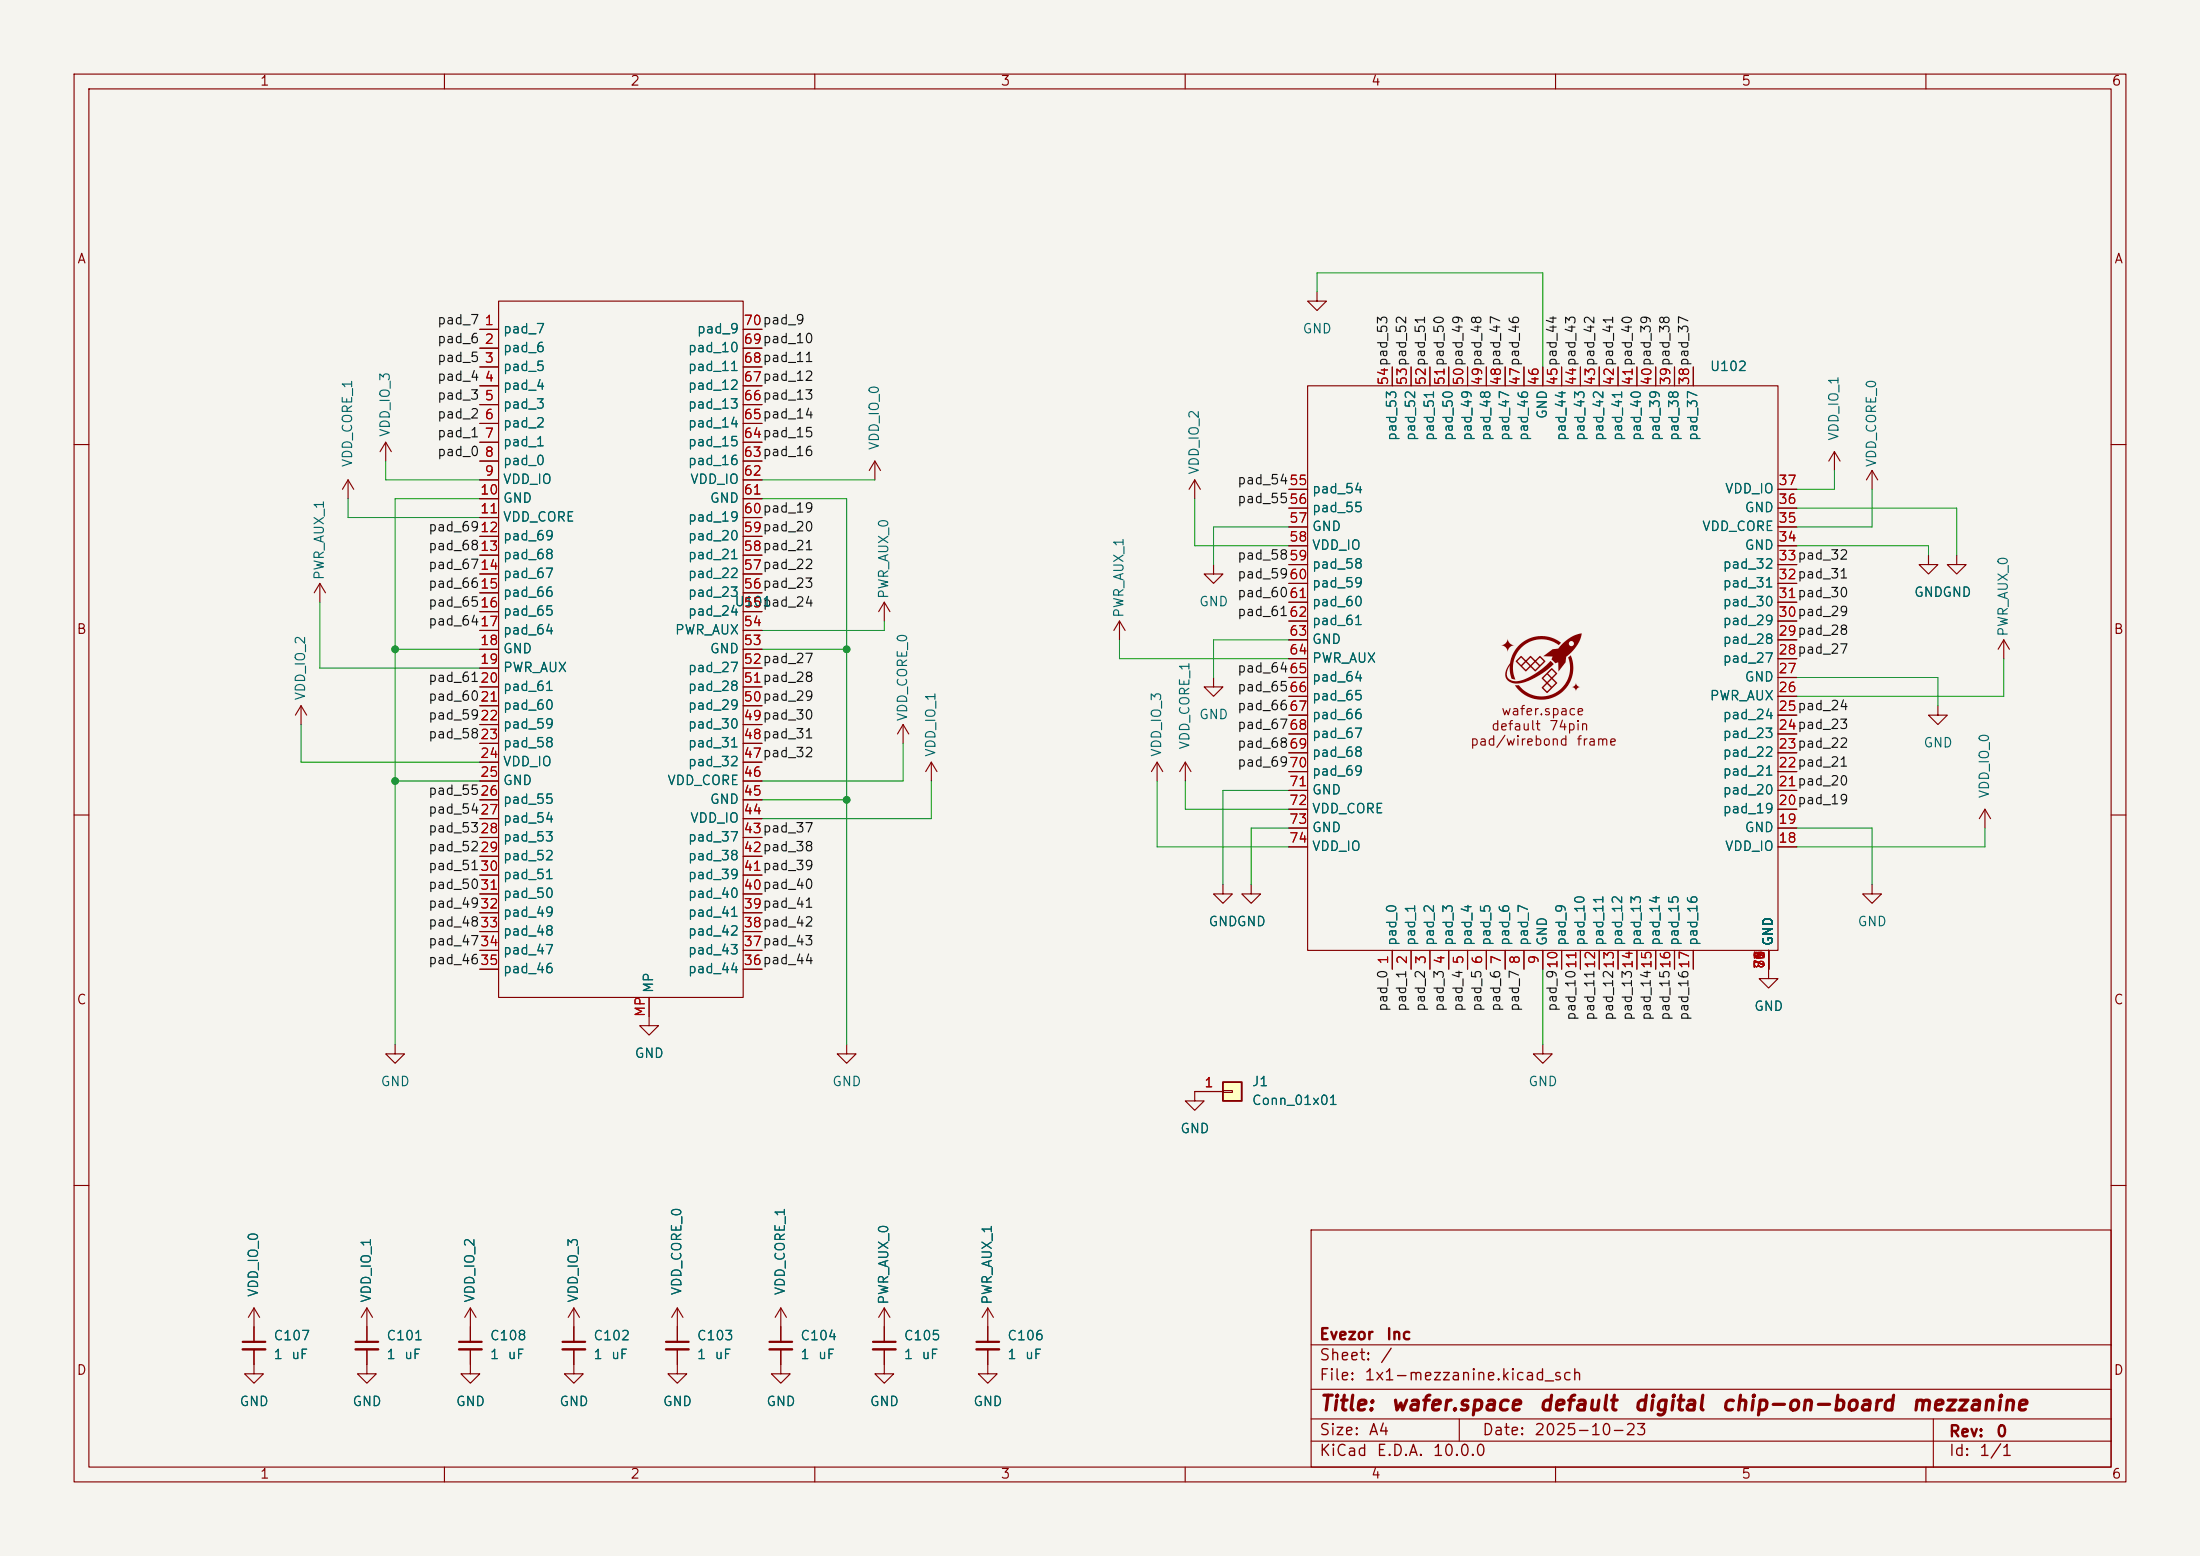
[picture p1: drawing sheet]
<svg xmlns="http://www.w3.org/2000/svg" width="297mm" height="210mm" viewBox="0 0 297 210" stroke-linecap="round" stroke-linejoin="round" font-family="sans-serif">
<path d="M0 0h297v210h-297z" fill="#f5f4ef" stroke="#f5f4ef" stroke-width=".14"/>
<g fill="none" stroke="#840000" stroke-width=".15">
<path d="M10 10h277v190h-277zM12 12h273v186h-273zM60 10v2M110 10v2M160 10v2M210 10v2M260 10v2M177.8 39.4v1.2h-1.3l1.3 1.3 1.3-1.3h-1.3M10 60h2M43.2 78.7l-.8 1.3M43.2 78.7l.7 1.3M43.2 78.7v2.6"/>
<path d="M47 64.8l-.8 1.2M47 64.8l.8 1.2M47 64.8v2.5M161.3 64.8l-.8 1.2M161.3 64.8l.8 1.2M161.3 64.8v2.5M163.8 76.2v1.3h-1.2l1.2 1.2 1.3-1.2h-1.3M247.6 61l-.7 1.2M247.6 61l.8 1.2M247.6 61v2.5M252.7 63.5l-.7 1.3M252.7 63.5l.8 1.3"/>
<path d="M252.7 63.5v2.5M260.3 74.9v1.3h-1.2l1.2 1.3 1.3-1.3h-1.3M264.2 74.9v1.3h-1.3l1.3 1.3 1.2-1.3h-1.2M285 60h2M121.9 97.8l-.7 1.3M121.9 97.8l.8 1.3M121.9 97.8v2.5M151.1 83.8l-.7 1.3M151.1 83.8l.8 1.3M151.1 83.8v2.6M163.8 91.4v1.3h-1.2l1.2 1.3 1.3-1.3h-1.3M261.6 95.3v1.2h-1.3l1.3 1.3 1.3-1.3h-1.3"/>
<path d="M270.5 86.4l-.8 1.2M270.5 86.4l.8 1.2M270.5 86.4v2.5M10 110h2M165.1 119.4v1.3h-1.3l1.3 1.2 1.3-1.2h-1.3M168.9 119.4v1.3h-1.3l1.3 1.2 1.3-1.2h-1.3M252.7 119.4v1.3h-1.2l1.2 1.2 1.3-1.2h-1.3M268 109.2l-.8 1.3M268 109.2l.7 1.3M268 109.2v2.6M285 110h2M238.8 130.8v1.3h-1.3l1.3 1.3 1.2-1.3h-1.2"/>
<path d="M53.3 141v1.2h-1.2l1.2 1.3 1.3-1.3h-1.3M114.3 141v1.2h-1.3l1.3 1.3 1.3-1.3h-1.3M10 160h2M34.3 176.5v4.6M34.3 176.5l-.8 1.3M34.3 176.5l.8 1.3M49.5 176.5l-.7 1.3M49.5 176.5l.8 1.3M49.5 176.5v4.6M63.5 176.5v4.6M63.5 176.5l-.8 1.3M63.5 176.5l.8 1.3"/>
<path d="M77.5 176.5l-.8 1.3M77.5 176.5l.7 1.3M77.5 176.5v2.6M91.4 176.5v4.6M91.4 176.5l-.7 1.3M91.4 176.5l.8 1.3M105.4 176.5l-.8 1.3M105.4 176.5l.8 1.3M105.4 176.5v4.6M119.4 179.1v2M133.3 179.1v2M177 166h108v32h-108z"/>
<path d="M285 160h2M34.3 182.1v3.3h-1.3l1.3 1.3 1.3-1.3h-1.3M49.5 182.1v3.3h-1.2l1.2 1.3 1.3-1.3h-1.3M60 198v2M63.5 182.1v3.3h-1.3l1.3 1.3 1.3-1.3h-1.3M91.4 182.1v3.3h-1.2l1.2 1.3 1.3-1.3h-1.3M105.4 182.1v3.3h-1.3l1.3 1.3 1.3-1.3h-1.3M110 198v2M119.4 182.1v2.1M133.3 182.1v3.3h-1.2l1.2 1.3 1.3-1.3h-1.3M160 198v2M177 194.5h108"/>
<path d="M177 191.5h108M177 187.5h108M177 181.5h108M197 191.5v3M210 198v2M260 198v2M261 191.5v6.5"/>
</g>
<path d="M32.8 181.1h3M48 181.1h3.1M62 181.1h3M89.9 181.1h3.1M103.9 181.1h3M117.9 181.1h3M131.8 181.1h3.1" fill="none" stroke="#840000" stroke-width=".3"/>
<path d="M32.8 182.1h3M48 182.1h3.1M62 182.1h3M89.9 182.1h3.1M103.9 182.1h3M117.9 182.1h3M131.8 182.1h3.1" fill="none" stroke="#840000" stroke-width=".33"/>
<path d="M165.1 146.1h2.5v2.5h-2.5z" fill="#ffffc2"/>
<path d="M165.1 146.1h2.5v2.5h-2.5z" fill="none" stroke="#840000" stroke-width=".25"/>
<path d="M176.5 52.1h63.5v76.2h-63.5zM165.1 147.2h1.3v.2h-1.3zM165.1 147.3h-3.8v1.3h-1.3l1.3 1.3 1.3-1.3h-1.3M119.4 184.2v1.2h-1.3l1.3 1.3 1.2-1.3h-1.2" fill="none" stroke="#840000" stroke-width=".15"/>
<g fill="#840000">
<path d="M202.6 87.1l.4-.1 .3-.2 .2-.3v-.4l.1 .4 .2 .3 .3 .2 .4 .1-.4 .1-.3 .2-.2 .3-.1 .3v-.3l-.2-.3-.3-.2z"/>
<path d="M205.3 88.5h.1l.6 .6 .7-.6 .6 .6 .6-.6 .7 .8-1.3 1.3-.7-.5-.6 .5-.8-.7h.3l.5 .5 .5-.5h.3l.5 .5 .4-.5-.4-.5-.5 .5h-.3l-.5-.5-.5 .5h-.3l-.6-.6h.3l.5 .4 .4-.4h.3l.5 .4 .5-.4h.3l.5 .4 .5-.5-.5-.4-.5 .5h-.3l-.5-.5-.5 .5h-.3l-.4-.5-.5 .5h-.3z"/>
<path d="M205 87.2a4.3 4.3 0 0 1 5.7-.5v.1a.33 .33 0 0 1-.3 .2 .33 .33 0 0 1-.3-.2 3.9 3.9 0 0 0-4.6 .5 3.9 3.9 0 0 0-.9 4.4h-.2a.57 .57 0 0 1-.5-.7l-.1-1.2-.3 .8v.7l.5 .5 .7 .1 1-.2 1.2-.5 1.4-1 1-1 .5 .4-1.5 1.2-1.9 1.1-1.4 .4-.6-.1-.5-.1-.6-.6-.1-.4 .1-.4 .6-1.2 .4-1.3z"/>
<path d="M208.7 90.9l.8-.7 .7 .7-.6 .6 .6 .7-1.3 1.3-.8-.7h.3l.5 .5 .4-.5-.4-.5-.5 .5h-.3l.6-.6h.3l.5 .5 .5-.5-.5-.5-.5 .5h-.3l-.6-.6 .3-.1 .5 .5 .4-.5-.4-.4-.5 .4h-.3l.6-.6h.3l.5 .5 .5-.5-.5-.5-.5 .5z"/>
<path d="M204.5 92.5h.2a.76 .76 0 0 1 .8 .5 3.9 3.9 0 0 0 4.8 .3 3.9 3.9 0 0 0 1.4-4.6l.4-.3v.2a4.3 4.3 0 0 1-2.1 5.4 4.3 4.3 0 0 1-5.5-1.5z"/>
<path d="M212.8 92.1l.1 .4 .5 .2-.5 .2-.1 .4-.2-.4-.5-.2 .5-.2z"/>
<path d="M208.3 88.6l1.3-1 .8-.1 .6-.6h.8l.1 .2 .2 .1 .3-.2v-.3l-.2-.2-.3 .1-.1 .3h-.8l.4-.4a4.2 4.2 0 0 1 2.1-1l-.1 .7-.4 .7-.7 1-.9 .7v.8l-1 1.2v-1.2l-.4 .1-.5-.5 .1-.4z"/>
</g>
<g fill="none" stroke="#840000" stroke-width=".15">
<path d="M52.1 59.7l-.8 1.3M52.1 59.7l.7 1.3M52.1 59.7v2.5M64.8 44.5h2.5M64.8 47h2.5M64.8 49.5h2.5M64.8 52.1h2.5M64.8 54.6h2.5M64.8 57.2h2.5M64.8 59.7h2.5M67.3 40.6h33v94h-33zM100.3 44.5h2.6"/>
<path d="M100.3 47h2.6M100.3 49.5h2.6M100.3 52.1h2.6M100.3 54.6h2.6M100.3 57.2h2.6M100.3 59.7h2.6M188 49.5v2.6M190.5 49.5v2.6M193 49.5v2.6M195.6 49.5v2.6M198.1 49.5v2.6M200.7 49.5v2.6"/>
<path d="M203.2 49.5v2.6M205.7 49.5v2.6M208.3 49.5v2.6M210.8 49.5v2.6M213.4 49.5v2.6M215.9 49.5v2.6M218.4 49.5v2.6M221 49.5v2.6M223.5 49.5v2.6M226.1 49.5v2.6M228.6 49.5v2.6M64.8 62.2h2.5"/>
<path d="M64.8 64.8h2.5M64.8 67.3h2.5M64.8 69.9h2.5M64.8 72.4h2.5M64.8 74.9h2.5M64.8 77.5h2.5M100.3 62.2h2.6M100.3 64.8h2.6M100.3 67.3h2.6M100.3 69.9h2.6M100.3 72.4h2.6M100.3 74.9h2.6"/>
<path d="M100.3 77.5h2.6M118.1 62.2l-.8 1.3M118.1 62.2l.8 1.3M118.1 62.2v2.6M174 78.7h2.5M174 76.2h2.5M174 73.7h2.5M174 71.1h2.5M174 68.6h2.5M174 66h2.5M240 78.7h2.6M240 76.2h2.6"/>
<path d="M240 73.7h2.6M240 71.1h2.6M240 68.6h2.6M240 66h2.6M40.6 95.3l-.7 1.2M40.6 95.3l.8 1.2M40.6 95.3v2.5M64.8 80h2.5M64.8 82.6h2.5M64.8 85.1h2.5M64.8 87.6h2.5M64.8 90.2h2.5"/>
<path d="M64.8 92.7h2.5M64.8 95.3h2.5M64.8 97.8h2.5M100.3 80h2.6M100.3 82.6h2.6M100.3 85.1h2.6M100.3 87.6h2.6M100.3 90.2h2.6M100.3 92.7h2.6M100.3 95.3h2.6M100.3 97.8h2.6M119.4 81.3v2.5"/>
<path d="M119.4 81.3l-.8 1.3M119.4 81.3l.7 1.3M174 99.1h2.5M174 96.5h2.5M174 94h2.5M174 91.4h2.5M174 88.9h2.5M174 86.4h2.5M174 83.8h2.5M174 81.3h2.5M240 99.1h2.6M240 96.5h2.6"/>
<path d="M240 94h2.6M240 91.4h2.6M240 88.9h2.6M240 86.4h2.6M240 83.8h2.6M240 81.3h2.6M64.8 100.3h2.5M64.8 102.9h2.5M64.8 105.4h2.5M64.8 108h2.5M64.8 110.5h2.5M64.8 113h2.5"/>
<path d="M64.8 115.6h2.5M64.8 118.1h2.5M100.3 100.3h2.6M100.3 102.9h2.6M100.3 105.4h2.6M100.3 108h2.6M100.3 110.5h2.6M100.3 113h2.6M100.3 115.6h2.6M100.3 118.1h2.6M125.7 102.9l-.7 1.2M125.7 102.9l.8 1.2"/>
<path d="M125.7 102.9v2.5M156.2 102.9l-.8 1.2M156.2 102.9l.8 1.2M156.2 102.9v2.5M160 102.9l-.7 1.2M160 102.9l.8 1.2M160 102.9v2.5M174 114.3h2.5M174 111.8h2.5M174 109.2h2.5M174 106.7h2.5M174 104.1h2.5"/>
<path d="M174 101.6h2.5M240 114.3h2.6M240 111.8h2.6M240 109.2h2.6M240 106.7h2.6M240 104.1h2.6M240 101.6h2.6M64.8 120.7h2.5M64.8 123.2h2.5M64.8 125.7h2.5M64.8 128.3h2.5M64.8 130.8h2.5"/>
<path d="M87.6 134.6v3.8h-1.2l1.2 1.3 1.3-1.3h-1.3M100.3 120.7h2.6M100.3 123.2h2.6M100.3 125.7h2.6M100.3 128.3h2.6M100.3 130.8h2.6M188 128.3v2.5M190.5 128.3v2.5M193 128.3v2.5M195.6 128.3v2.5M198.1 128.3v2.5M200.7 128.3v2.5"/>
<path d="M203.2 128.3v2.5M205.7 128.3v2.5M208.3 128.3v2.5M210.8 128.3v2.5M213.4 128.3v2.5M215.9 128.3v2.5M218.4 128.3v2.5M221 128.3v2.5M223.5 128.3v2.5M226.1 128.3v2.5M228.6 128.3v2.5M238.8 128.3v2.5"/>
<path d="M161.3 147.3h3.8M208.3 141v1.2h-1.3l1.3 1.3 1.2-1.3h-1.2M34.3 179.1v2M49.5 179.1v2M63.5 179.1v2M77.5 179.1v2M91.4 179.1v2M105.4 179.1v2M119.4 176.5l-.8 1.3M119.4 176.5l.7 1.3M119.4 176.5v4.6M133.3 176.5l-.7 1.3"/>
<path d="M133.3 176.5l.8 1.3M133.3 176.5v4.6M34.3 182.1v2.1M49.5 182.1v2.1M63.5 182.1v2.1M77.5 182.1v3.3h-1.3l1.3 1.3 1.2-1.3h-1.2M91.4 182.1v2.1M105.4 182.1v2.1M119.4 182.1v2.1M133.3 182.1v2.1"/>
</g>
<path d="M75.9 181.1h3.1" fill="none" stroke="#840000" stroke-width=".3"/>
<path d="M75.9 182.1h3.1" fill="none" stroke="#840000" stroke-width=".33"/>
<g fill="none" stroke="#009600" stroke-width=".14">
<path d="M177.8 39.4v-2.6h30.5v12.7M47 67.3v2.6h17.8M52.1 62.2v2.6h12.7M64.8 67.3h-11.5v73.7M102.9 64.8h15.2M102.9 67.3h11.4v73.7M161.3 67.3v6.4h12.7M174 71.1h-10.2v5.1M242.6 68.6h21.6v6.3M242.6 73.7h17.7v1.2M247.6 63.5v2.5h-5M252.7 66v5.1h-10.1"/>
<path d="M40.6 97.8v5.1h24.2M43.2 81.3v8.9h21.6M53.3 87.6h11.5M102.9 87.6h11.4M119.4 83.8v1.3h-16.5M151.1 86.4v2.5h22.9M174 86.4h-10.2v5M242.6 91.4h19v3.9M270.5 88.9v5.1h-27.9M53.3 105.4h11.5M102.9 108h11.4M121.9 100.3v5.1h-19"/>
<path d="M125.7 105.4v5.1h-22.8M156.2 105.4v8.9h17.8M160 105.4v3.8h14M174 106.7h-8.9v12.7M174 111.8h-5.1v7.6M242.6 111.8h10.1v7.6M268 111.8v2.5h-25.4M208.3 130.8v10.2"/>
</g>
<g fill="#009600" stroke="#009600" stroke-width=".14">
<circle cx="114.3" cy="108" r=".46"/>
<circle cx="114.3" cy="87.6" r=".46"/>
<circle cx="53.3" cy="87.6" r=".46"/>
<circle cx="53.3" cy="105.4" r=".46"/>
</g>
<g font-size="2" fill="#840000">
<text x="178" y="190.9">Title:</text>
<text x="187.7" y="190.9">wafer.space</text>
<text x="207.6" y="190.9">default</text>
<text x="220.4" y="190.9">digital</text>
<text x="232.2" y="190.9">chip-on-board</text>
<text x="257.9" y="190.9">mezzanine</text>
</g>
<g font-size="1.5" fill="#840000">
<text x="178" y="184">Sheet:</text>
<text x="178" y="181.2">Evezor</text>
<text x="186.2" y="184">/</text>
<text x="187" y="181.2">Inc</text>
<text x="178" y="186.7">File:</text>
<text x="184.1" y="186.7">1x1-mezzanine.kicad_sch</text>
<text x="178" y="196.9">KiCad</text>
<text x="178" y="194.1">Size:</text>
<text x="184.7" y="194.1">A4</text>
<text x="185.7" y="196.9">E.D.A.</text>
<text x="193.3" y="196.9">10.0.0</text>
<text x="200" y="194.1">Date:</text>
<text x="207" y="194.1">2025-10-23</text>
<text x="263" y="194.3">Rev:</text>
<text x="263" y="196.9">Id:</text>
<text x="267.1" y="196.9">1/1</text>
<text x="269.4" y="194.3">0</text>
</g>
<g font-size="1.3" fill="#840000">
<text x="35" y="11.9">1</text>
<text x="85" y="11.9">2</text>
<text x="135" y="11.9">3</text>
<text x="185" y="11.9">4</text>
<text x="235" y="11.9">5</text>
<text x="285" y="11.9">6</text>
<text x="10.3" y="35.9">A</text>
<text x="285.3" y="35.9">A</text>
<text x="10.3" y="85.9">B</text>
<text x="285.3" y="85.9">B</text>
<text x="198.4" y="101">pad/wirebond</text>
<text x="201.2" y="98.9">default</text>
<text x="202.6" y="96.9">wafer.space</text>
<text x="209" y="98.9">74pin</text>
<text x="212.7" y="101">frame</text>
<text x="10.3" y="135.9">C</text>
<text x="285.3" y="135.9">C</text>
<text x="10.3" y="185.9">D</text>
<text x="285.3" y="185.9">D</text>
<text x="35" y="199.9">1</text>
<text x="85" y="199.9">2</text>
<text x="135" y="199.9">3</text>
<text x="185" y="199.9">4</text>
<text x="235" y="199.9">5</text>
<text x="285" y="199.9">6</text>
</g>
<g font-size="1.3" fill="#0f0f0f">
<text x="58.9" y="46.6">pad_6</text>
<text x="58.9" y="44.1">pad_7</text>
<text x="58.9" y="51.7">pad_4</text>
<text x="58.9" y="49.2">pad_5</text>
<text x="58.9" y="54.3">pad_3</text>
<text x="58.9" y="56.8">pad_2</text>
<text x="58.9" y="59.3">pad_1</text>
<text x="58.9" y="61.9">pad_0</text>
<text x="167" y="65.7">pad_5455</text>
<text x="167" y="68.2">pad_5556</text>
<text x="57.7" y="74.6">pad_6813</text>
<text x="57.7" y="72">pad_6912</text>
<text x="57.7" y="77.1">pad_6714</text>
<text x="167" y="75.9">pad_5859</text>
<text x="57.7" y="82.2">pad_6516</text>
<text x="57.7" y="79.7">pad_6615</text>
<text x="167" y="80.9">pad_6061</text>
<text x="167" y="83.5">pad_6162</text>
<text x="167" y="78.4">pad_5960</text>
<text x="57.7" y="84.7">pad_6417</text>
<text x="57.7" y="92.4">pad_6120</text>
<text x="57.7" y="94.9">pad_6021</text>
<text x="167" y="91.1">pad_6465</text>
<text x="167" y="93.6">pad_6566</text>
<text x="57.7" y="100">pad_5823</text>
<text x="57.7" y="97.4">pad_5922</text>
<text x="167" y="96.2">pad_6667</text>
<text x="167" y="101.3">pad_6869</text>
<text x="167" y="98.7">pad_6768</text>
<text x="57.7" y="107.6">pad_5526</text>
<text x="167" y="103.8">pad_6970</text>
<text x="57.7" y="110.1">pad_5427</text>
<text x="57.7" y="112.7">pad_5328</text>
<text x="57.7" y="115.2">pad_5229</text>
<text x="57.7" y="117.8">pad_5130</text>
<text x="57.7" y="122.8">pad_4932</text>
<text x="57.7" y="125.4">pad_4833</text>
<text x="57.7" y="120.3">pad_5031</text>
<text x="57.7" y="127.9">pad_4734</text>
<text x="57.7" y="130.5">pad_4635</text>
<text x="187.6" y="136.6" transform="rotate(-90 187.6 136.6)">pad_0</text>
<text x="190.2" y="136.6" transform="rotate(-90 190.2 136.6)">pad_1</text>
<text x="192.7" y="136.6" transform="rotate(-90 192.7 136.6)">pad_2</text>
<text x="195.2" y="136.6" transform="rotate(-90 195.2 136.6)">pad_3</text>
<text x="197.8" y="136.6" transform="rotate(-90 197.8 136.6)">pad_4</text>
<text x="200.3" y="136.6" transform="rotate(-90 200.3 136.6)">pad_5</text>
<text x="202.9" y="136.6" transform="rotate(-90 202.9 136.6)">pad_6</text>
<text x="205.4" y="136.6" transform="rotate(-90 205.4 136.6)">pad_7</text>
<text x="210.5" y="136.6" transform="rotate(-90 210.5 136.6)">pad_910</text>
<text x="213" y="137.8" transform="rotate(-90 213 137.8)">pad_1011</text>
<text x="215.6" y="137.8" transform="rotate(-90 215.6 137.8)">pad_1112</text>
<text x="218.1" y="137.8" transform="rotate(-90 218.1 137.8)">pad_1213</text>
<text x="220.6" y="137.8" transform="rotate(-90 220.6 137.8)">pad_1314</text>
<text x="223.2" y="137.8" transform="rotate(-90 223.2 137.8)">pad_1415</text>
<text x="225.7" y="137.8" transform="rotate(-90 225.7 137.8)">pad_1516</text>
<text x="228.3" y="137.8" transform="rotate(-90 228.3 137.8)">pad_1617</text>
</g>
<g font-size="1.3" fill="#a90000">
<text x="65.3" y="44.2">1</text>
<text x="65.3" y="46.7">2</text>
<text x="100.3" y="46.7">69pad_10</text>
<text x="100.3" y="44.2">70pad_9</text>
<text x="100.3" y="46.7">69</text>
<text x="100.3" y="44.2">70</text>
<text x="65.3" y="49.3">3</text>
<text x="65.3" y="51.8">4</text>
<text x="100.3" y="51.8">67pad_12</text>
<text x="100.3" y="49.3">68pad_11</text>
<text x="100.3" y="51.8">67</text>
<text x="100.3" y="49.3">68</text>
<text x="187.7" y="52.1" transform="rotate(-90 187.7 52.1)">54pad_53</text>
<text x="187.7" y="52.1" transform="rotate(-90 187.7 52.1)">54</text>
<text x="190.2" y="52.1" transform="rotate(-90 190.2 52.1)">53pad_52</text>
<text x="190.2" y="52.1" transform="rotate(-90 190.2 52.1)">53</text>
<text x="192.8" y="52.1" transform="rotate(-90 192.8 52.1)">52pad_51</text>
<text x="192.8" y="52.1" transform="rotate(-90 192.8 52.1)">52</text>
<text x="195.3" y="52.1" transform="rotate(-90 195.3 52.1)">51pad_50</text>
<text x="195.3" y="52.1" transform="rotate(-90 195.3 52.1)">51</text>
<text x="197.9" y="52.1" transform="rotate(-90 197.9 52.1)">50pad_49</text>
<text x="197.9" y="52.1" transform="rotate(-90 197.9 52.1)">50</text>
<text x="200.4" y="52.1" transform="rotate(-90 200.4 52.1)">49pad_48</text>
<text x="200.4" y="52.1" transform="rotate(-90 200.4 52.1)">49</text>
<text x="202.9" y="52.1" transform="rotate(-90 202.9 52.1)">48pad_47</text>
<text x="202.9" y="52.1" transform="rotate(-90 202.9 52.1)">48</text>
<text x="205.5" y="52.1" transform="rotate(-90 205.5 52.1)">47pad_46</text>
<text x="205.5" y="52.1" transform="rotate(-90 205.5 52.1)">47</text>
<text x="208" y="52.1" transform="rotate(-90 208 52.1)">46</text>
<text x="210.6" y="52.1" transform="rotate(-90 210.6 52.1)">45pad_44</text>
<text x="210.6" y="52.1" transform="rotate(-90 210.6 52.1)">45</text>
<text x="213.1" y="52.1" transform="rotate(-90 213.1 52.1)">44pad_43</text>
<text x="213.1" y="52.1" transform="rotate(-90 213.1 52.1)">44</text>
<text x="215.6" y="52.1" transform="rotate(-90 215.6 52.1)">43pad_42</text>
<text x="215.6" y="52.1" transform="rotate(-90 215.6 52.1)">43</text>
<text x="218.2" y="52.1" transform="rotate(-90 218.2 52.1)">42pad_41</text>
<text x="218.2" y="52.1" transform="rotate(-90 218.2 52.1)">42</text>
<text x="220.7" y="52.1" transform="rotate(-90 220.7 52.1)">41pad_40</text>
<text x="220.7" y="52.1" transform="rotate(-90 220.7 52.1)">41</text>
<text x="223.3" y="52.1" transform="rotate(-90 223.3 52.1)">40pad_39</text>
<text x="223.3" y="52.1" transform="rotate(-90 223.3 52.1)">40</text>
<text x="225.8" y="52.1" transform="rotate(-90 225.8 52.1)">39pad_38</text>
<text x="225.8" y="52.1" transform="rotate(-90 225.8 52.1)">39</text>
<text x="228.3" y="52.1" transform="rotate(-90 228.3 52.1)">38pad_37</text>
<text x="228.3" y="52.1" transform="rotate(-90 228.3 52.1)">38</text>
<text x="65.3" y="54.4">5</text>
<text x="65.3" y="56.9">6</text>
<text x="65.3" y="59.4">7</text>
<text x="100.3" y="59.4">64pad_15</text>
<text x="100.3" y="56.9">65pad_14</text>
<text x="100.3" y="54.4">66pad_13</text>
<text x="100.3" y="59.4">64</text>
<text x="100.3" y="56.9">65</text>
<text x="100.3" y="54.4">66</text>
<text x="65.3" y="62">8</text>
<text x="65.3" y="64.5">9</text>
<text x="100.3" y="64.5">62</text>
<text x="100.3" y="62">63pad_16</text>
<text x="100.3" y="62">63</text>
<text x="173.9" y="65.8">55</text>
<text x="240" y="65.8">37</text>
<text x="64.7" y="67.1">10</text>
<text x="64.7" y="69.6">11</text>
<text x="100.3" y="69.6">60pad_19</text>
<text x="100.3" y="67.1">61</text>
<text x="100.3" y="69.6">60</text>
<text x="173.9" y="70.9">57</text>
<text x="173.9" y="68.3">56</text>
<text x="240" y="70.9">35</text>
<text x="240" y="68.3">36</text>
<text x="64.7" y="72.1">12</text>
<text x="64.7" y="74.7">13</text>
<text x="64.7" y="77.2">14</text>
<text x="100.3" y="77.2">57pad_22</text>
<text x="100.3" y="74.7">58pad_21</text>
<text x="100.3" y="72.1">59pad_20</text>
<text x="100.3" y="77.2">57</text>
<text x="100.3" y="74.7">58</text>
<text x="100.3" y="72.1">59</text>
<text x="173.9" y="73.4">58</text>
<text x="173.9" y="75.9">59</text>
<text x="240" y="75.9">33pad_32</text>
<text x="240" y="73.4">34</text>
<text x="240" y="75.9">33</text>
<text x="64.7" y="79.8">15</text>
<text x="64.7" y="82.3">16</text>
<text x="100.3" y="82.3">55pad_24</text>
<text x="100.3" y="79.8">56pad_23</text>
<text x="100.3" y="82.3">55</text>
<text x="100.3" y="79.8">56</text>
<text x="173.9" y="78.5">60</text>
<text x="173.9" y="81">61</text>
<text x="173.9" y="83.6">62</text>
<text x="240" y="83.6">30pad_29</text>
<text x="240" y="81">31pad_30</text>
<text x="240" y="78.5">32pad_31</text>
<text x="240" y="83.6">30</text>
<text x="240" y="81">31</text>
<text x="240" y="78.5">32</text>
<text x="64.7" y="87.4">18</text>
<text x="64.7" y="89.9">19</text>
<text x="64.7" y="84.8">17</text>
<text x="100.3" y="89.9">52pad_27</text>
<text x="100.3" y="87.4">53</text>
<text x="100.3" y="84.8">54</text>
<text x="100.3" y="89.9">52</text>
<text x="173.9" y="86.1">63</text>
<text x="173.9" y="88.6">64</text>
<text x="240" y="88.6">28pad_27</text>
<text x="240" y="86.1">29pad_28</text>
<text x="240" y="88.6">28</text>
<text x="240" y="86.1">29</text>
<text x="64.7" y="92.5">20</text>
<text x="64.7" y="95">21</text>
<text x="100.3" y="95">50pad_29</text>
<text x="100.3" y="92.5">51pad_28</text>
<text x="100.3" y="95">50</text>
<text x="100.3" y="92.5">51</text>
<text x="173.9" y="91.2">65</text>
<text x="173.9" y="93.7">66</text>
<text x="240" y="93.7">26</text>
<text x="240" y="91.2">27</text>
<text x="64.7" y="97.5">22</text>
<text x="64.7" y="100.1">23</text>
<text x="100.3" y="100.1">48pad_31</text>
<text x="100.3" y="97.5">49pad_30</text>
<text x="100.3" y="100.1">48</text>
<text x="100.3" y="97.5">49</text>
<text x="173.9" y="96.3">67</text>
<text x="173.9" y="98.8">68</text>
<text x="173.9" y="101.3">69</text>
<text x="240" y="101.3">23pad_22</text>
<text x="240" y="98.8">24pad_23</text>
<text x="240" y="96.3">25pad_24</text>
<text x="240" y="101.3">23</text>
<text x="240" y="98.8">24</text>
<text x="240" y="96.3">25</text>
<text x="64.7" y="102.6">24</text>
<text x="64.7" y="105.2">25</text>
<text x="64.7" y="107.7">26</text>
<text x="100.3" y="107.7">45</text>
<text x="100.3" y="105.2">46</text>
<text x="100.3" y="102.6">47pad_32</text>
<text x="100.3" y="102.6">47</text>
<text x="173.9" y="106.4">71</text>
<text x="173.9" y="103.9">70</text>
<text x="240" y="106.4">21pad_20</text>
<text x="240" y="103.9">22pad_21</text>
<text x="240" y="106.4">21</text>
<text x="240" y="103.9">22</text>
<text x="64.7" y="110.2">27</text>
<text x="64.7" y="112.8">28</text>
<text x="100.3" y="112.8">43pad_37</text>
<text x="100.3" y="110.2">44</text>
<text x="100.3" y="112.8">43</text>
<text x="173.9" y="109">72</text>
<text x="173.9" y="111.5">73</text>
<text x="240" y="111.5">19</text>
<text x="240" y="109">20pad_19</text>
<text x="240" y="109">20</text>
<text x="64.7" y="115.3">29</text>
<text x="64.7" y="117.9">30</text>
<text x="100.3" y="117.9">41pad_39</text>
<text x="100.3" y="115.3">42pad_38</text>
<text x="100.3" y="117.9">41</text>
<text x="100.3" y="115.3">42</text>
<text x="173.9" y="114">74</text>
<text x="240" y="114">18</text>
<text x="64.7" y="120.4">31</text>
<text x="64.7" y="122.9">32</text>
<text x="64.7" y="125.5">33</text>
<text x="100.3" y="125.5">38pad_42</text>
<text x="100.3" y="122.9">39pad_41</text>
<text x="100.3" y="120.4">40pad_40</text>
<text x="100.3" y="125.5">38</text>
<text x="100.3" y="122.9">39</text>
<text x="100.3" y="120.4">40</text>
<text x="64.7" y="128">34</text>
<text x="64.7" y="130.6">35</text>
<text x="100.3" y="130.6">36pad_44</text>
<text x="100.3" y="128">37pad_43</text>
<text x="100.3" y="130.6">36</text>
<text x="100.3" y="128">37</text>
<text x="187.7" y="130.2" transform="rotate(-90 187.7 130.2)">1</text>
<text x="190.2" y="130.2" transform="rotate(-90 190.2 130.2)">2</text>
<text x="192.8" y="130.2" transform="rotate(-90 192.8 130.2)">3</text>
<text x="195.3" y="130.2" transform="rotate(-90 195.3 130.2)">4</text>
<text x="197.9" y="130.2" transform="rotate(-90 197.9 130.2)">5</text>
<text x="200.4" y="130.2" transform="rotate(-90 200.4 130.2)">6</text>
<text x="202.9" y="130.2" transform="rotate(-90 202.9 130.2)">7</text>
<text x="205.5" y="130.2" transform="rotate(-90 205.5 130.2)">8</text>
<text x="208" y="130.2" transform="rotate(-90 208 130.2)">9</text>
<text x="210.6" y="130.9" transform="rotate(-90 210.6 130.9)">10</text>
<text x="213.1" y="130.9" transform="rotate(-90 213.1 130.9)">11</text>
<text x="215.6" y="130.9" transform="rotate(-90 215.6 130.9)">12</text>
<text x="218.2" y="130.9" transform="rotate(-90 218.2 130.9)">13</text>
<text x="220.7" y="130.9" transform="rotate(-90 220.7 130.9)">14</text>
<text x="223.3" y="130.9" transform="rotate(-90 223.3 130.9)">15</text>
<text x="225.8" y="130.9" transform="rotate(-90 225.8 130.9)">16</text>
<text x="228.3" y="130.9" transform="rotate(-90 228.3 130.9)">17</text>
<text x="238.5" y="130.9" transform="rotate(-90 238.5 130.9)">75</text>
<text x="238.5" y="130.9" transform="rotate(-90 238.5 130.9)">80</text>
<text x="238.5" y="129.6" transform="rotate(-90 238.5 129.6)">6</text>
<text x="238.5" y="129.6" transform="rotate(-90 238.5 129.6)">7</text>
<text x="238.5" y="129.6" transform="rotate(-90 238.5 129.6)">8</text>
<text x="238.5" y="129.6" transform="rotate(-90 238.5 129.6)">9</text>
<text x="238.5" y="129.6" transform="rotate(-90 238.5 129.6)">1</text>
<text x="87.4" y="137.4" transform="rotate(-90 87.4 137.4)">MP</text>
<text x="162.5" y="147.1">1</text>
</g>
<g font-size="1.3" fill="#006464">
<text x="67.8" y="45.3">pad_7</text>
<text x="67.8" y="47.9">pad_6</text>
<text x="92.8" y="47.9">pad_10</text>
<text x="94" y="45.3">pad_9</text>
<text x="175.8" y="45.3">GND</text>
<text x="67.8" y="50.4">pad_5</text>
<text x="67.8" y="52.9">pad_4</text>
<text x="92.8" y="52.9">pad_12</text>
<text x="92.8" y="50.4">pad_11</text>
<text x="230.8" y="50.4">U102</text>
<text x="52.9" y="59.1" transform="rotate(-90 52.9 59.1)">VDD_IO_3</text>
<text x="67.8" y="55.5">pad_3</text>
<text x="67.8" y="58">pad_2</text>
<text x="92.8" y="58">pad_14</text>
<text x="92.8" y="55.5">pad_13</text>
<text x="188.8" y="59.6" transform="rotate(-90 188.8 59.6)">pad_53</text>
<text x="191.4" y="59.6" transform="rotate(-90 191.4 59.6)">pad_52</text>
<text x="193.9" y="59.6" transform="rotate(-90 193.9 59.6)">pad_51</text>
<text x="196.4" y="59.6" transform="rotate(-90 196.4 59.6)">pad_50</text>
<text x="199" y="59.6" transform="rotate(-90 199 59.6)">pad_49</text>
<text x="201.5" y="59.6" transform="rotate(-90 201.5 59.6)">pad_48</text>
<text x="204.1" y="59.6" transform="rotate(-90 204.1 59.6)">pad_47</text>
<text x="206.6" y="59.6" transform="rotate(-90 206.6 59.6)">pad_46</text>
<text x="209.1" y="56.7" transform="rotate(-90 209.1 56.7)">GND</text>
<text x="211.7" y="59.6" transform="rotate(-90 211.7 59.6)">pad_44</text>
<text x="214.2" y="59.6" transform="rotate(-90 214.2 59.6)">pad_43</text>
<text x="216.8" y="59.6" transform="rotate(-90 216.8 59.6)">pad_42</text>
<text x="219.3" y="59.6" transform="rotate(-90 219.3 59.6)">pad_41</text>
<text x="221.8" y="59.6" transform="rotate(-90 221.8 59.6)">pad_40</text>
<text x="224.4" y="59.6" transform="rotate(-90 224.4 59.6)">pad_39</text>
<text x="226.9" y="59.6" transform="rotate(-90 226.9 59.6)">pad_38</text>
<text x="229.5" y="59.6" transform="rotate(-90 229.5 59.6)">pad_37</text>
<text x="248.5" y="59.6" transform="rotate(-90 248.5 59.6)">VDD_IO_1</text>
<text x="47.9" y="63.1" transform="rotate(-90 47.9 63.1)">VDD_CORE_1</text>
<text x="67.8" y="60.6">pad_1</text>
<text x="67.8" y="63.1">pad_0</text>
<text x="67.8" y="65.6">VDD_IO</text>
<text x="92.8" y="63.1">pad_16</text>
<text x="92.8" y="60.6">pad_15</text>
<text x="93.1" y="65.6">VDD_IO</text>
<text x="119" y="60.8" transform="rotate(-90 119 60.8)">VDD_IO_0</text>
<text x="162.2" y="64.1" transform="rotate(-90 162.2 64.1)">VDD_IO_2</text>
<text x="253.6" y="63.1" transform="rotate(-90 253.6 63.1)">VDD_CORE_0</text>
<text x="67.8" y="68.2">GND</text>
<text x="67.8" y="70.7">VDD_CORE</text>
<text x="92.8" y="70.7">pad_19</text>
<text x="95.7" y="68.2">GND</text>
<text x="177" y="66.9">pad_54</text>
<text x="177" y="69.4">pad_55</text>
<text x="177" y="72">GND</text>
<text x="229.7" y="72">VDD_CORE</text>
<text x="232.8" y="66.9">VDD_IO</text>
<text x="235.4" y="69.4">GND</text>
<text x="67.8" y="73.3">pad_69</text>
<text x="67.8" y="75.8">pad_68</text>
<text x="92.8" y="75.8">pad_21</text>
<text x="92.8" y="73.3">pad_20</text>
<text x="177" y="74.5">VDD_IO</text>
<text x="177" y="77.1">pad_58</text>
<text x="232.5" y="77.1">pad_32</text>
<text x="235.4" y="74.5">GND</text>
<text x="44" y="78.4" transform="rotate(-90 44 78.4)">PWR_AUX_1</text>
<text x="67.8" y="78.3">pad_67</text>
<text x="67.8" y="80.9">pad_66</text>
<text x="67.8" y="83.4">pad_65</text>
<text x="92.8" y="83.4">pad_24</text>
<text x="92.8" y="80.9">pad_23</text>
<text x="92.8" y="78.3">pad_22</text>
<text x="99.1" y="82.1">U101</text>
<text x="120.2" y="80.9" transform="rotate(-90 120.2 80.9)">PWR_AUX_0</text>
<text x="152" y="83.5" transform="rotate(-90 152 83.5)">PWR_AUX_1</text>
<text x="161.8" y="82.1">GND</text>
<text x="177" y="79.6">pad_59</text>
<text x="177" y="82.1">pad_60</text>
<text x="232.5" y="82.1">pad_30</text>
<text x="232.5" y="79.6">pad_31</text>
<text x="258.3" y="80.9">GNDGND</text>
<text x="67.8" y="86">pad_64</text>
<text x="67.8" y="88.5">GND</text>
<text x="91" y="86">PWR_AUX</text>
<text x="95.7" y="88.5">GND</text>
<text x="177" y="84.7">pad_61</text>
<text x="177" y="87.2">GND</text>
<text x="177" y="89.8">PWR_AUX</text>
<text x="232.5" y="89.8">pad_27</text>
<text x="232.5" y="87.2">pad_28</text>
<text x="232.5" y="84.7">pad_29</text>
<text x="271.4" y="86" transform="rotate(-90 271.4 86)">PWR_AUX_0</text>
<text x="41.5" y="94.6" transform="rotate(-90 41.5 94.6)">VDD_IO_2</text>
<text x="67.8" y="91">PWR_AUX</text>
<text x="67.8" y="93.6">pad_61</text>
<text x="92.8" y="93.6">pad_28</text>
<text x="92.8" y="91">pad_27</text>
<text x="177" y="92.3">pad_64</text>
<text x="177" y="94.8">pad_65</text>
<text x="230.7" y="94.8">PWR_AUX</text>
<text x="235.4" y="92.3">GND</text>
<text x="67.8" y="96.1">pad_60</text>
<text x="67.8" y="98.7">pad_59</text>
<text x="67.8" y="101.2">pad_58</text>
<text x="92.8" y="101.2">pad_31</text>
<text x="92.8" y="98.7">pad_30</text>
<text x="92.8" y="96.1">pad_29</text>
<text x="122.8" y="97.4" transform="rotate(-90 122.8 97.4)">VDD_CORE_0</text>
<text x="160.9" y="101.2" transform="rotate(-90 160.9 101.2)">VDD_CORE_1</text>
<text x="161.8" y="97.4">GND</text>
<text x="177" y="97.4">pad_66</text>
<text x="177" y="99.9">pad_67</text>
<text x="232.5" y="99.9">pad_23</text>
<text x="232.5" y="97.4">pad_24</text>
<text x="259.6" y="101.2">GND</text>
<text x="67.8" y="103.7">VDD_IO</text>
<text x="67.8" y="106.3">GND</text>
<text x="90" y="106.3">VDD_CORE</text>
<text x="92.8" y="103.7">pad_32</text>
<text x="126.6" y="102.2" transform="rotate(-90 126.6 102.2)">VDD_IO_1</text>
<text x="157.1" y="102.2" transform="rotate(-90 157.1 102.2)">VDD_IO_3</text>
<text x="177" y="102.5">pad_68</text>
<text x="177" y="105">pad_69</text>
<text x="177" y="107.5">GND</text>
<text x="232.5" y="107.5">pad_20</text>
<text x="232.5" y="105">pad_21</text>
<text x="232.5" y="102.5">pad_22</text>
<text x="268.8" y="107.8" transform="rotate(-90 268.8 107.8)">VDD_IO_0</text>
<text x="67.8" y="108.8">pad_55</text>
<text x="67.8" y="111.4">pad_54</text>
<text x="67.8" y="113.9">pad_53</text>
<text x="92.8" y="113.9">pad_37</text>
<text x="93.1" y="111.4">VDD_IO</text>
<text x="95.7" y="108.8">GND</text>
<text x="177" y="110.1">VDD_CORE</text>
<text x="177" y="112.6">GND</text>
<text x="232.5" y="110.1">pad_19</text>
<text x="235.4" y="112.6">GND</text>
<text x="67.8" y="116.4">pad_52</text>
<text x="67.8" y="119">pad_51</text>
<text x="92.8" y="119">pad_39</text>
<text x="92.8" y="116.4">pad_38</text>
<text x="177" y="115.2">VDD_IO</text>
<text x="232.8" y="115.2">VDD_IO</text>
<text x="67.8" y="121.5">pad_50</text>
<text x="67.8" y="124.1">pad_49</text>
<text x="92.8" y="124.1">pad_41</text>
<text x="92.8" y="121.5">pad_40</text>
<text x="163.1" y="125.3">GNDGND</text>
<text x="250.7" y="125.3">GND</text>
<text x="67.8" y="126.6">pad_48</text>
<text x="67.8" y="129.1">pad_47</text>
<text x="67.8" y="131.7">pad_46</text>
<text x="92.8" y="131.7">pad_44</text>
<text x="92.8" y="129.1">pad_43</text>
<text x="92.8" y="126.6">pad_42</text>
<text x="188.8" y="127.8" transform="rotate(-90 188.8 127.8)">pad_0</text>
<text x="191.4" y="127.8" transform="rotate(-90 191.4 127.8)">pad_1</text>
<text x="193.9" y="127.8" transform="rotate(-90 193.9 127.8)">pad_2</text>
<text x="196.4" y="127.8" transform="rotate(-90 196.4 127.8)">pad_3</text>
<text x="199" y="127.8" transform="rotate(-90 199 127.8)">pad_4</text>
<text x="201.5" y="127.8" transform="rotate(-90 201.5 127.8)">pad_5</text>
<text x="204.1" y="127.8" transform="rotate(-90 204.1 127.8)">pad_6</text>
<text x="206.6" y="127.8" transform="rotate(-90 206.6 127.8)">pad_7</text>
<text x="209.1" y="127.8" transform="rotate(-90 209.1 127.8)">GND</text>
<text x="211.7" y="127.8" transform="rotate(-90 211.7 127.8)">pad_9</text>
<text x="214.2" y="127.8" transform="rotate(-90 214.2 127.8)">pad_10</text>
<text x="216.8" y="127.8" transform="rotate(-90 216.8 127.8)">pad_11</text>
<text x="219.3" y="127.8" transform="rotate(-90 219.3 127.8)">pad_12</text>
<text x="221.8" y="127.8" transform="rotate(-90 221.8 127.8)">pad_13</text>
<text x="224.4" y="127.8" transform="rotate(-90 224.4 127.8)">pad_14</text>
<text x="226.9" y="127.8" transform="rotate(-90 226.9 127.8)">pad_15</text>
<text x="229.5" y="127.8" transform="rotate(-90 229.5 127.8)">pad_16</text>
<text x="239.6" y="127.8" transform="rotate(-90 239.6 127.8)">GND</text>
<text x="88.5" y="134.1" transform="rotate(-90 88.5 134.1)">MP</text>
<text x="236.7" y="136.8">GND</text>
<text x="85.6" y="143.1">GND</text>
<text x="51.3" y="146.9">GND</text>
<text x="112.3" y="146.9">GND</text>
<text x="168.9" y="146.9">J1</text>
<text x="168.9" y="149.5">Conn_01x01</text>
<text x="206.2" y="146.9">GND</text>
<text x="159.3" y="153.3">GND</text>
<text x="35.2" y="175.1" transform="rotate(-90 35.2 175.1)">VDD_IO_0</text>
<text x="50.4" y="175.9" transform="rotate(-90 50.4 175.9)">VDD_IO_1</text>
<text x="64.4" y="175.9" transform="rotate(-90 64.4 175.9)">VDD_IO_2</text>
<text x="78.3" y="175.9" transform="rotate(-90 78.3 175.9)">VDD_IO_3</text>
<text x="92.3" y="174.9" transform="rotate(-90 92.3 174.9)">VDD_CORE_0</text>
<text x="106.3" y="174.9" transform="rotate(-90 106.3 174.9)">VDD_CORE_1</text>
<text x="120.2" y="176.2" transform="rotate(-90 120.2 176.2)">PWR_AUX_0</text>
<text x="134.2" y="176.2" transform="rotate(-90 134.2 176.2)">PWR_AUX_1</text>
<text x="36.8" y="181.2">C107</text>
<text x="36.8" y="183.7">1</text>
<text x="39.2" y="183.7">uF</text>
<text x="52.1" y="181.2">C101</text>
<text x="52.1" y="183.7">1</text>
<text x="54.5" y="183.7">uF</text>
<text x="66" y="181.2">C108</text>
<text x="66" y="183.7">1</text>
<text x="68.4" y="183.7">uF</text>
<text x="80" y="181.2">C102</text>
<text x="80" y="183.7">1</text>
<text x="82.4" y="183.7">uF</text>
<text x="94" y="181.2">C103</text>
<text x="94" y="183.7">1</text>
<text x="96.4" y="183.7">uF</text>
<text x="108" y="181.2">C104</text>
<text x="108" y="183.7">1</text>
<text x="110.3" y="183.7">uF</text>
<text x="121.9" y="181.2">C105</text>
<text x="121.9" y="183.7">1</text>
<text x="124.3" y="183.7">uF</text>
<text x="135.9" y="181.2">C106</text>
<text x="135.9" y="183.7">1</text>
<text x="138.3" y="183.7">uF</text>
<text x="32.3" y="190.1">GND</text>
<text x="47.5" y="190.1">GND</text>
<text x="61.5" y="190.1">GND</text>
<text x="75.4" y="190.1">GND</text>
<text x="89.4" y="190.1">GND</text>
<text x="103.4" y="190.1">GND</text>
<text x="117.3" y="190.1">GND</text>
<text x="131.3" y="190.1">GND</text>
</g>
</svg>
